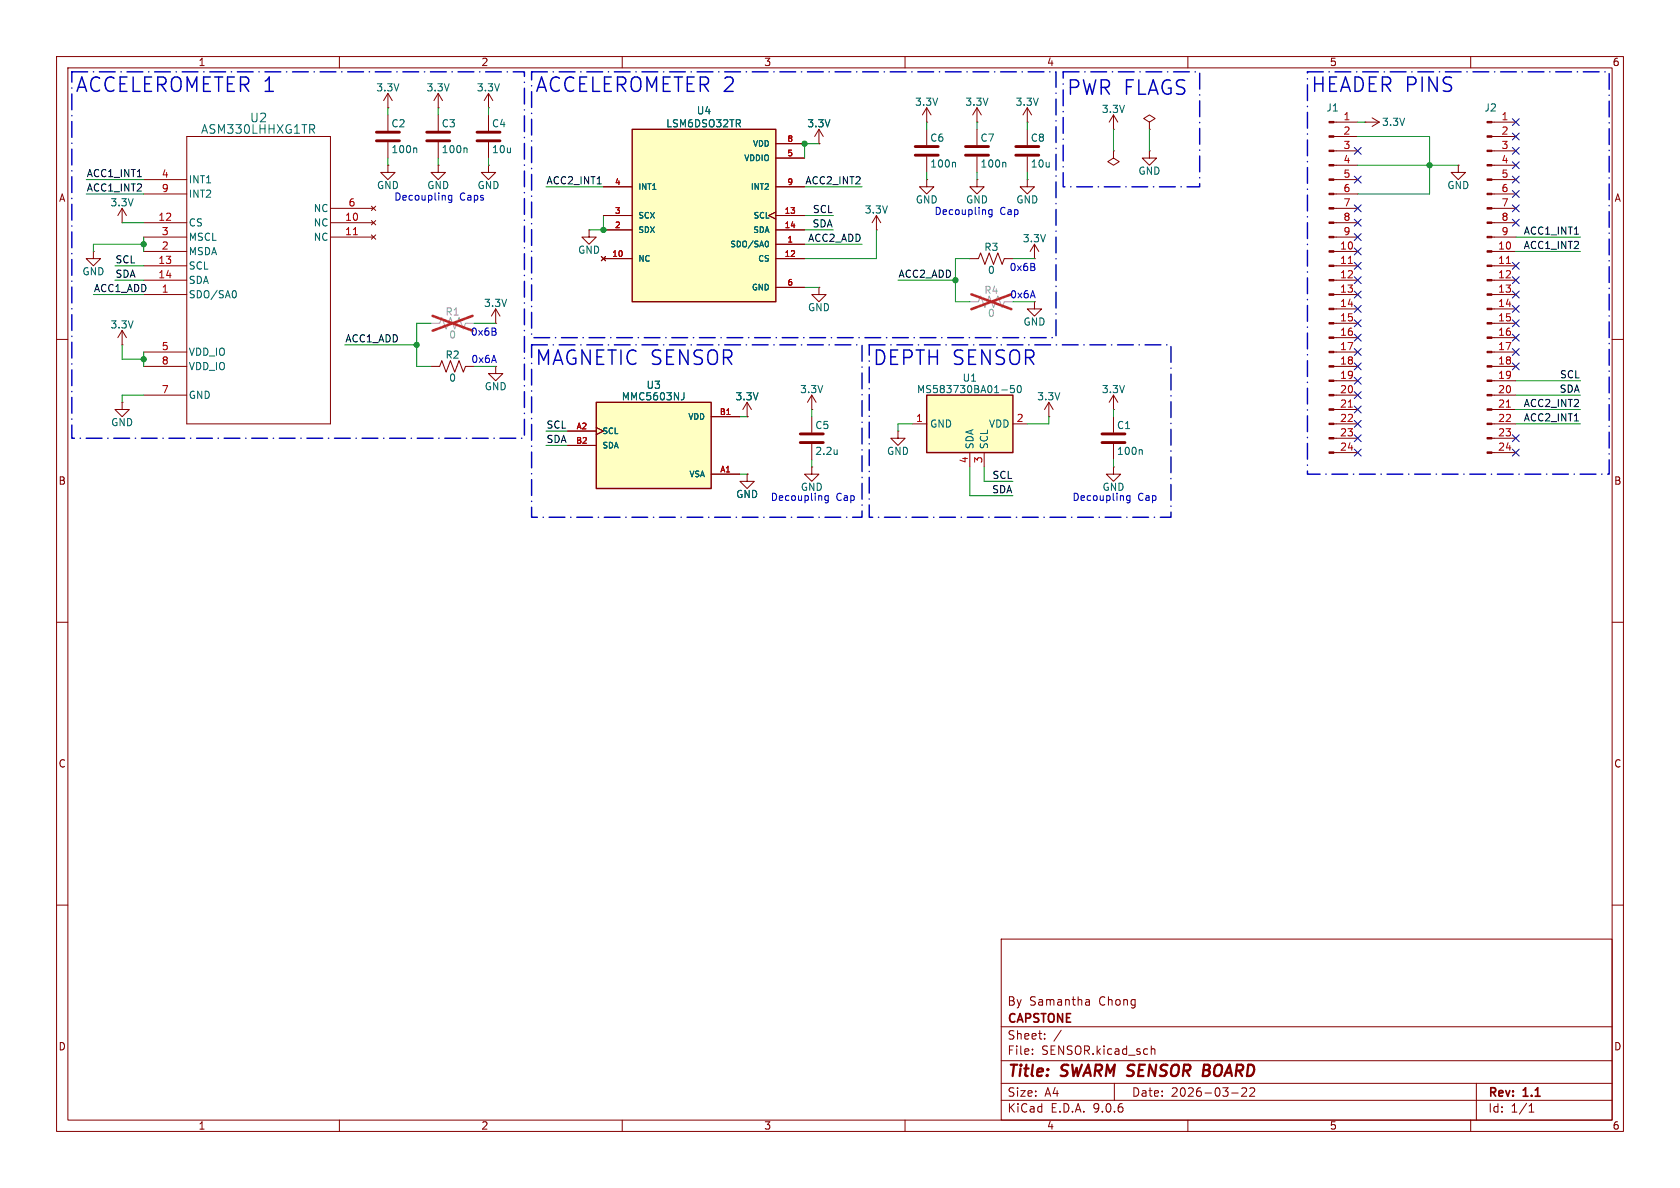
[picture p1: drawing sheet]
<svg xmlns="http://www.w3.org/2000/svg" width="297mm" height="210mm" viewBox="0 0 297 210" stroke-linecap="round" stroke-linejoin="round" font-family="sans-serif">
<g fill="none" stroke="#840000" stroke-width=".18">
<path d="M10 10h277v190h-277zM12 12h273v186h-273zM60 10v2M68.6 19.1h.1M68.6 16.5l-.8 1.3M68.6 16.5l.7 1.3M68.6 16.5v2.6M110 10v2M160 10v2M210 10v2M260 10v2M86.4 20.3v2.8"/>
<path d="M86.4 25.1v2.8M16.5 44.5v1.2h1.3l-1.3 1.3-1.3-1.3h1.3M16.5 44.5h.1M21.6 58.4l-.8 1.3M21.6 58.4l.8 1.3M21.6 58.4v2.6M87.6 57.2h.1M87.6 54.6l-.7 1.3M87.6 54.6l.8 1.3M87.6 54.6v2.6M10 60h2M21.6 61h.1"/>
<path d="M158.7 76.2v1.3h1.3l-1.3 1.2-1.2-1.2h1.2M158.7 76.2h.1M285 60h2M10 110h2M285 110h2M10 160h2M177 166h108v32h-108zM192.1 176.7h.3l.2 .2v.8M192.6 177.6l-.5 .1M192.6 177.1h-.5M285 160h2M60 198v2"/>
<path d="M110 198v2M160 198v2M177 194.5h108M177 191.5h108M177 187.5h108M177 181.5h108M182.5 186.3v.1M182.5 185.5v.1M184.7 183.6v.1M184.7 182.8v.1M187.6 182.1l-1.3 2M197 191.5v3"/>
<path d="M203.5 184.9v1.5M203.5 185.5l.2-.1 .4 .1 .1 .9M210 198v2M217.7 193.2h1.2M219.5 192.4l.6-.1 .2 .1 .1 .3-.9 1.1h.9M221 192.4l.5-.1 .2 .1 .1 .3-.9 1.1h.9M260 198v2M261 191.5v6.5M270.3 196.6h.9M270.3 195.5l.4-.4v1.5"/>
</g>
<path d="M212.8 189.2h.6M212.9 188.2h.7M213.4 189.2l.3 .1M213.6 190.1l-1 .1M213.6 189.1l-.2 .1" fill="none" stroke="#840000" stroke-width=".4"/>
<path d="M84.3 23.4h4.1M84.3 24.9h4.1" fill="none" stroke="#840000" stroke-width=".51"/>
<path d="M163.8 69.9h15.3v10.1h-15.3z" fill="#ffffc2"/>
<path d="M163.8 69.9h15.3v10.1h-15.3z" fill="none" stroke="#840000" stroke-width=".25"/>
<g fill="none" stroke="#840000" stroke-width=".18">
<path d="M21.6 39.4h.1M21.6 36.8l-.8 1.3M21.6 36.8l.8 1.3M21.6 36.8v2.6M25.4 39.4h7.6M25.4 31.8h7.6M25.4 34.3h7.6M33 24.1h25.4v50.8h-25.4zM58.4 36.8h7.6M58.4 39.4h7.6M65.7 36.4l.7 .8M65.7 39l.7 .8"/>
<path d="M66.4 36.4l-.7 .8M66.4 39l-.7 .8M25.4 41.9h7.6M25.4 44.5h7.6M25.4 47h7.6M25.4 49.5h7.6M25.4 52.1h7.6M58.4 41.9h7.6M65.7 41.5l.7 .8M66.4 41.5l-.7 .8M182.9 53.3v1.3h1.2l-1.2 1.3-1.3-1.3h1.3M21.6 71.1v1.3h1.3l-1.3 1.3-1.3-1.3h1.3"/>
<path d="M21.6 71.1h.1M25.4 62.2h7.6M25.4 64.8h7.6M25.4 69.9h7.6M132.1 73.7h.1M132.1 71.1l-.8 1.3M132.1 71.1l.7 1.3M132.1 71.1v2.6M143.5 73.7v2.8M143.5 78.5v2.8M161.3 74.9h2.5M179.1 74.9h2.5"/>
<path d="M196.8 72.4h.1M196.8 69.9l-.7 1.2M196.8 69.9l.8 1.2M196.8 69.9v2.5M196.8 73.7v2.8M196.8 78.5v2.8M132.1 83.8v1.3h1.2l-1.2 1.3-1.3-1.3h1.3M132.1 83.8h.1M143.5 82.6v1.2h1.3l-1.3 1.3-1.3-1.3h1.3M143.5 82.6h.1M171.4 80v2.6M174 80v2.6"/>
<path d="M196.8 82.6v1.2h1.3l-1.3 1.3-1.2-1.3h1.2M196.8 82.6h.1"/>
</g>
<path d="M55.1 22.8l.5 .8M55.6 22.2v.5M41.5 51.4a.79 .79 0 0 1 0 1.2M148 79.5v.8M177.1 68.9h1M179.3 68.1h-.6l-.1 .6 .2-.1 .4 .1 .1 .2v.4l-.2 .1-.5-.1M180 68.2l.1-.1a.68 .68 0 0 1 .5 .7 .68 .68 0 0 1-.5 .6 .84 .84 0 0 1-.1-1.2zM201.8 79.5l.1 .2v.6M148 80.2l-.1 .1" fill="none" stroke="#006464" stroke-width=".18"/>
<path d="M62.5 41.5h.7" fill="none" stroke="#a90000" stroke-width=".18"/>
<path d="M141.5 76.7h4M141.5 78.2h4M194.8 76.7h4.1M194.8 78.2h4.1" fill="none" stroke="#840000" stroke-width=".51"/>
<path d="M105.4 71.1h20.3v15.3h-20.3z" fill="#ffffc2"/>
<path d="M105.4 71.1h20.3v15.3h-20.3z" fill="none" stroke="#840000" stroke-width=".25"/>
<g fill="none" stroke="#840000" stroke-width=".18">
<path d="M154.9 38.1l-.7 1.3M154.9 38.1l.8 1.3M154.9 38.1v2.5M104.1 40.6v1.3h1.3l-1.3 1.3-1.2-1.3h1.2M104.1 40.6h.1M144.8 50.8v1.3h1.2l-1.2 1.2-1.3-1.2h1.3M144.8 50.8h.1M154.9 40.6h.1M100.3 76.2h5.1M100.3 78.7h5.1M105.4 75.6l1.3 .6-1.3 .6M125.7 73.7h5.1"/>
<path d="M125.7 83.8h5.1"/>
</g>
<path d="M120.9 69.4v.9l-.3 .4" fill="none" stroke="#006464" stroke-width=".18"/>
<path d="M111.8 22.9h25.4v30.4h-25.4z" fill="#ffffc2"/>
<path d="M111.8 22.9h25.4v30.4h-25.4z" fill="none" stroke="#840000" stroke-width=".25"/>
<g fill="none" stroke="#840000" stroke-width=".18">
<path d="M77.5 19.1h.1M77.5 16.5v2.6M77.5 16.5l-.8 1.3M77.5 16.5l.7 1.3M86.4 19.1h.1M86.4 16.5l-.8 1.3M86.4 16.5l.7 1.3M86.4 16.5v2.6M163.8 19.1v2.5M163.8 19.1l-.7 1.2M163.8 19.1l.8 1.2M172.7 19.1l-.7 1.2"/>
<path d="M172.7 19.1l.8 1.2M172.7 19.1v2.5M181.6 19.1v2.5M181.6 19.1l-.8 1.2M181.6 19.1l.8 1.2M68.6 29.2v1.3h1.2l-1.2 1.3-1.3-1.3h1.3M68.6 29.2h.1M68.6 20.3v2.8M68.6 25.1v2.8M77.5 29.2v1.3h1.2l-1.2 1.3-1.3-1.3h1.3M77.5 29.2h.1M77.5 20.3v2.8"/>
<path d="M77.5 25.1v2.8M86.4 29.2v1.3h1.2l-1.2 1.3-1.3-1.3h1.3M86.4 29.2h.1M106.7 33h5.1M106.7 38.1h5.1M137.2 37.5l-1.3 .6 1.3 .6M137.2 33h5M137.2 38.1h5M137.2 25.4h5M137.2 27.9h5M144.8 25.4h.1M144.8 22.9l-.8 1.2"/>
<path d="M144.8 22.9l.7 1.2M144.8 22.9v2.5M163.8 31.8v1.2h1.3l-1.3 1.3-1.2-1.3h1.2M163.8 31.8h.1M163.8 21.6h.1M163.8 22.9v2.8M163.8 27.7v2.8M172.7 21.6h.1M172.7 31.8v1.2h1.3l-1.3 1.3-1.3-1.3h1.3M172.7 31.8h.1M172.7 22.9v2.8M172.7 27.7v2.8"/>
<path d="M181.6 21.6h.1M181.6 31.8v1.2h1.3l-1.3 1.3-1.3-1.3h1.3M181.6 31.8h.1M181.6 22.9v2.8M181.6 27.7v2.8M196.8 26.7v1.2l1.1 .7-1.1 .6-1-.6 1-.7M196.8 26.7h.1M196.8 22.9h.1M196.8 20.3l-.7 1.3M196.8 20.3l.8 1.3M196.8 20.3v2.6M203.2 21.6l1-.6-1-.7-1 .7 1 .6v1.3"/>
<path d="M203.2 22.9h.1M203.2 26.7v1.2h1.3l-1.3 1.3-1.3-1.3h1.3M203.2 26.7h.1M235.8 21.6h4.2M235.8 24.1h4.2M235.8 26.7h4.2M235.8 29.2h4.2M235.8 31.8h4.2M235.8 34.3h4.2M235.8 36.8h4.2M235.8 39.4h4.2M241.3 21.6h.1"/>
<path d="M241.3 21.6h2.5M242.6 20.8l1.2 .8M243.8 21.6l-1.2 .8M257.8 29.2v1.3h1.3l-1.3 1.3-1.3-1.3h1.3M257.8 29.2h.1M263.8 21.6h4.2M263.8 24.1h4.2M263.8 26.7h4.2M263.8 29.2h4.2M263.8 31.8h4.2M263.8 34.3h4.2M263.8 36.8h4.2"/>
<path d="M263.8 39.4h4.2M106.3 45.3l.8 .8M106.7 40.6h5.1M106.7 45.7h5.1M107.1 45.3l-.8 .8M137.2 40.6h5M137.2 45.7h5M137.2 43.2h5M137.2 50.8h5M171.4 45.7h1.6l.4-1 .7 2 .8-2 .7 2 .8-2 .8 2 .3-1h1.6M182.9 45.7h.1M182.9 43.2l-.8 1.3"/>
<path d="M182.9 43.2l.7 1.3M182.9 43.2v2.5M235.8 41.9h4.2M235.8 44.5h4.2M235.8 47h4.2M235.8 49.5h4.2M235.8 52.1h4.2M235.8 54.6h4.2M235.8 57.2h4.2M235.8 59.7h4.2M263.8 41.9h4.2M263.8 44.5h4.2"/>
<path d="M263.8 47h4.2M263.8 49.5h4.2M263.8 52.1h4.2M263.8 54.6h4.2M263.8 57.2h4.2M263.8 59.7h4.2M76.2 64.8h1.5l.4-1 .8 2 .7-2 .8 2 .8-2 .7 2 .4-1h1.5M87.6 64.8v1.2h1.3l-1.3 1.3-1.2-1.3h1.2M100.3 76.2h5.1M100.3 78.7h5.1M105.4 75.6l1.3 .6-1.3 .6M125.7 73.7h5.1"/>
<path d="M132.1 73.7h.1M143.5 72.4h.1M143.5 69.9l-.8 1.2M143.5 69.9l.8 1.2M143.5 69.9v2.5M185.4 73.7h.1M185.4 71.1l-.7 1.3M185.4 71.1l.8 1.3M185.4 71.1v2.6M235.8 64.8h4.2M235.8 62.2h4.2M235.8 67.3h4.2"/>
<path d="M235.8 69.9h4.2M235.8 72.4h4.2M235.8 74.9h4.2M235.8 77.5h4.2M263.8 64.8h4.2M263.8 62.2h4.2M263.8 67.3h4.2M263.8 69.9h4.2M263.8 72.4h4.2M263.8 74.9h4.2M263.8 77.5h4.2M125.7 83.8h5.1"/>
<path d="M132.1 83.8h.1M235.8 80h4.2M263.8 80h4.2"/>
</g>
<path d="M73.5 26.1l.2 .2v.7M82.4 26.1l.2 .2v.7M168.7 28.7l.2 .2v.6M177.6 28.7l.2 .2v.6M135.5 42.6a.54 .54 0 0 1 .4 .5 .54 .54 0 0 1-.4 .5M120.9 69.4v.9l-.3 .4" fill="none" stroke="#006464" stroke-width=".18"/>
<path d="M76.2 57.2h1.5l.4-1.1 .8 2.1 .7-2.1 .8 2.1 .8-2.1 .7 2.1 .4-1h1.5M171.4 53.3h1.6l.4-1 .7 2.1 .8-2.1 .7 2.1 .8-2.1 .8 2.1 .3-1.1h1.6" fill="none" stroke="#a1a1a1" stroke-width=".18"/>
<path d="M76.5 55.8l7 2.7M83.5 55.8l-7 2.7M171.7 52l7.1 2.7M178.8 52l-7.1 2.7" fill="none" stroke="#e12e31" stroke-width=".46"/>
<path d="M66.5 23.4h4.1M66.5 24.9h4.1M75.4 23.4h4.1M75.4 24.9h4.1M161.8 25.9h4.1M161.8 27.4h4.1M170.7 25.9h4.1M170.7 27.4h4.1M179.6 25.9h4M179.6 27.4h4" fill="none" stroke="#840000" stroke-width=".51"/>
<g fill="#840000" stroke="#840000" stroke-width=".18">
<path d="M234.9 21.5h.9v.2h-.9z"/>
<path d="M234.9 24h.9v.3h-.9z"/>
<path d="M234.9 26.5h.9v.3h-.9z"/>
<path d="M234.9 29.1h.9v.2h-.9z"/>
<path d="M234.9 31.6h.9v.3h-.9z"/>
<path d="M234.9 34.2h.9v.2h-.9z"/>
<path d="M234.9 36.7h.9v.3h-.9z"/>
<path d="M234.9 39.2h.9v.3h-.9z"/>
<path d="M234.9 41.8h.9v.2h-.9z"/>
<path d="M234.9 44.3h.9v.3h-.9z"/>
<path d="M234.9 46.9h.9v.2h-.9z"/>
<path d="M234.9 49.4h.9v.3h-.9z"/>
<path d="M234.9 51.9h.9v.3h-.9z"/>
<path d="M234.9 54.5h.9v.2h-.9z"/>
<path d="M234.9 57h.9v.3h-.9z"/>
<path d="M234.9 59.6h.9v.2h-.9z"/>
<path d="M234.9 62.1h.9v.3h-.9z"/>
<path d="M234.9 64.6h.9v.3h-.9z"/>
<path d="M234.9 67.2h.9v.2h-.9z"/>
<path d="M234.9 69.7h.9v.3h-.9z"/>
<path d="M234.9 72.3h.9v.2h-.9z"/>
<path d="M234.9 74.8h.9v.3h-.9z"/>
<path d="M234.9 77.3h.9v.3h-.9z"/>
<path d="M234.9 79.9h.9v.2h-.9z"/>
<path d="M262.9 21.5h.9v.2h-.9z"/>
<path d="M262.9 24h.9v.3h-.9z"/>
<path d="M262.9 26.5h.9v.3h-.9z"/>
<path d="M262.9 29.1h.9v.2h-.9z"/>
<path d="M262.9 31.6h.9v.3h-.9z"/>
<path d="M262.9 34.2h.9v.2h-.9z"/>
<path d="M262.9 36.7h.9v.3h-.9z"/>
<path d="M262.9 39.2h.9v.3h-.9z"/>
<path d="M262.9 41.8h.9v.2h-.9z"/>
<path d="M262.9 44.3h.9v.3h-.9z"/>
<path d="M262.9 46.9h.9v.2h-.9z"/>
<path d="M262.9 49.4h.9v.3h-.9z"/>
<path d="M262.9 51.9h.9v.3h-.9z"/>
<path d="M262.9 54.5h.9v.2h-.9z"/>
<path d="M262.9 57h.9v.3h-.9z"/>
<path d="M262.9 59.6h.9v.2h-.9z"/>
<path d="M262.9 62.1h.9v.3h-.9z"/>
<path d="M262.9 64.6h.9v.3h-.9z"/>
<path d="M262.9 67.2h.9v.2h-.9z"/>
<path d="M262.9 69.7h.9v.3h-.9z"/>
<path d="M262.9 72.3h.9v.2h-.9z"/>
<path d="M262.9 74.8h.9v.3h-.9z"/>
<path d="M262.9 77.3h.9v.3h-.9z"/>
<path d="M262.9 79.9h.9v.2h-.9z"/>
</g>
<path d="M238.4 46.6h.7M266.3 46.6h.7M238.4 72h.7M266.3 72h.7" fill="none" stroke="#a90000" stroke-width=".18"/>
<g fill="none" stroke="#009600" stroke-width=".18">
<path d="M68.6 19.1v1.2M77.5 19.1v1.2M86.4 19.1v1.2M15.2 31.8h10.2M15.2 34.3h10.2M21.6 39.4h3.8M68.6 27.9v1.3M77.5 27.9v1.3M86.4 27.9v1.3M96.5 33h10.2M106.7 38.1v2.5h-2.6M142.2 33h10.2"/>
<path d="M142.2 38.1h5.1M144.8 25.4h-2.6v2.5M163.8 21.6v1.3M163.8 30.5v1.3M172.7 21.6v1.3M172.7 30.5v1.3M181.6 21.6v1.3M181.6 30.5v1.3M196.8 22.9v3.8M203.2 22.9v3.8M240 29.2h17.8M240 24.1h12.7v10.2h-12.7"/>
<path d="M240 21.6h1.3M16.5 52.1h8.9M20.3 47h5.1M20.3 49.5h5.1M25.4 43.2h-8.9v1.3M25.4 41.9v2.6M76.2 57.2h-2.5v7.6h2.5M83.8 57.2h3.8M142.2 50.8h2.6M142.2 43.2h10.2M142.2 40.6h5.1M154.9 40.6v5.1h-12.7"/>
<path d="M158.7 49.5h10.2M171.4 45.7h-2.5v7.6h2.5M179.1 53.3h3.8M179.1 45.7h3.8M268 41.9h11.4M268 44.5h11.4M21.6 61v2.5h3.8M25.4 69.9h-3.8v1.2M25.4 62.2v2.6M61 61h12.7M83.8 64.8h3.8M96.5 76.2h3.8"/>
<path d="M96.5 78.7h3.8M130.8 73.7h1.3M143.5 72.4v1.3M161.3 74.9h-2.6v1.3M185.4 73.7v1.2h-3.8M196.8 72.4v1.3M268 74.9h11.4M268 69.9h11.4M268 67.3h11.4M268 72.4h11.4M130.8 83.8h1.3M143.5 81.3v1.3"/>
<path d="M171.4 82.6v5h7.7M174 82.6v2.5h5.1M196.8 81.3v1.3"/>
</g>
<g fill="none" stroke="#000084" stroke-width=".18">
<path d="M239.4 26.1l1.2 1.2M239.4 36.2l1.2 1.2M239.4 38.8l1.2 1.2M239.4 31.1l1.2 1.3M240.6 26.1l-1.2 1.2M240.6 36.2l-1.2 1.2M240.6 38.8l-1.2 1.2M240.6 31.1l-1.2 1.3M267.4 36.2l1.2 1.2M267.4 38.8l1.2 1.2M267.4 31.1l1.2 1.3M267.4 28.6l1.2 1.2"/>
<path d="M267.4 26.1l1.2 1.2M267.4 33.7l1.2 1.2M267.4 23.5l1.2 1.2M267.4 21l1.2 1.2M268.6 36.2l-1.2 1.2M268.6 38.8l-1.2 1.2M268.6 31.1l-1.2 1.3M268.6 28.6l-1.2 1.2M268.6 26.1l-1.2 1.2M268.6 33.7l-1.2 1.2M268.6 23.5l-1.2 1.2M268.6 21l-1.2 1.2"/>
<path d="M239.4 43.8l1.2 1.3M239.4 41.3l1.2 1.2M239.4 48.9l1.2 1.2M239.4 51.5l1.2 1.2M239.4 46.4l1.2 1.2M239.4 54l1.2 1.2M239.4 56.5l1.2 1.3M239.4 59.1l1.2 1.2M240.6 59.1l-1.2 1.2M240.6 43.8l-1.2 1.3M240.6 41.3l-1.2 1.2M240.6 56.5l-1.2 1.3"/>
<path d="M240.6 54l-1.2 1.2M240.6 51.5l-1.2 1.2M240.6 48.9l-1.2 1.2M240.6 46.4l-1.2 1.2M267.4 56.5l1.2 1.3M267.4 48.9l1.2 1.2M267.4 51.5l1.2 1.2M267.4 59.1l1.2 1.2M267.4 54l1.2 1.2M267.4 46.4l1.2 1.2M268.6 56.5l-1.2 1.3M268.6 48.9l-1.2 1.2"/>
<path d="M268.6 51.5l-1.2 1.2M268.6 59.1l-1.2 1.2M268.6 54l-1.2 1.2M268.6 46.4l-1.2 1.2M239.4 66.7l1.2 1.2M239.4 64.2l1.2 1.2M239.4 76.9l1.2 1.2M239.4 61.6l1.2 1.2M239.4 71.8l1.2 1.2M239.4 79.4l1.2 1.2M239.4 69.2l1.2 1.3M239.4 74.3l1.2 1.2"/>
<path d="M240.6 64.2l-1.2 1.2M240.6 66.7l-1.2 1.2M240.6 76.9l-1.2 1.2M240.6 79.4l-1.2 1.2M240.6 74.3l-1.2 1.2M240.6 61.6l-1.2 1.2M240.6 71.8l-1.2 1.2M240.6 69.2l-1.2 1.3M267.4 64.2l1.2 1.2M267.4 79.4l1.2 1.2M267.4 76.9l1.2 1.2M267.4 61.6l1.2 1.2"/>
<path d="M268.6 64.2l-1.2 1.2M268.6 79.4l-1.2 1.2M268.6 76.9l-1.2 1.2M268.6 61.6l-1.2 1.2"/>
</g>
<path d="M79.9 34.5v1.1l-.3 .2-.3-.1M79.9 34.6l-.4-.1-.2 .3 .1 .5h.5M175.4 37.1v1l-.3 .2h-.3M175.4 37.1h-.4l-.2 .2 .1 .6h.5M146.4 87.6v1l-.2 .3-.3-.1M146.4 87.7l-.3-.1-.3 .3 .1 .5h.5M199.8 87.6v1l-.3 .3-.3-.1M199.8 87.7l-.4-.1-.2 .3 .1 .5h.5" fill="none" stroke="#0000c2" stroke-width=".18"/>
<path d="M12.7 12.7h80v64.8h-80zM94 12.7h92.7v47h-92.7zM188 12.7h24.1v20.3h-24.1zM231.1 12.7h53.4v71.1h-53.4zM94 61h58.4v30.4h-58.4zM153.7 61h53.3v30.4h-53.3z" fill="none" stroke="#0000c2" stroke-width=".25" stroke-dasharray="2.8 1 .1 1"/>
<g fill="#009600" stroke="#009600" stroke-width=".18">
<circle cx="252.7" cy="29.2" r=".46"/>
<circle cx="25.4" cy="63.5" r=".46"/>
<circle cx="25.4" cy="43.2" r=".46"/>
<circle cx="73.7" cy="61" r=".46"/>
<circle cx="168.9" cy="49.5" r=".46"/>
<circle cx="142.2" cy="25.4" r=".46"/>
<circle cx="106.7" cy="40.6" r=".46"/>
</g>
<g font-size="3.5" fill="#0000c2">
<text x="13.2" y="16.6">ACCELEROMETER 1</text>
<text x="94.5" y="16.6">ACCELEROMETER 2</text>
<text x="188.5" y="17.1">PWR FLAGS</text>
<text x="231.6" y="16.6">HEADER PINS</text>
<text x="94.5" y="64.9">MAGNETIC SENSOR</text>
<text x="154.2" y="64.9">DEPTH SENSOR</text>
</g>
<g font-size="2.8" fill="#840000">
<text x="178" y="190.9">Title:</text>
<text x="187.7" y="190.9">SWARM SENSOR</text>
<text x="214.3" y="190.9">BOARD</text>
</g>
<g font-size="2.1" fill="#006464">
<text x="35.4" y="23.9">ASM330LHHXG1TR</text>
<text x="44.1" y="21.8">U2</text>
</g>
<g font-size="2.1" fill="#840000">
<text x="178" y="178">By</text>
<text x="181.9" y="178">Samantha</text>
<text x="194.3" y="178">Chong</text>
<text x="178" y="184">Sheet:</text>
<text x="178" y="181.2">CAPSTONE</text>
<text x="178" y="186.7">File:</text>
<text x="184.1" y="186.7">SENSOR.kicad_sch</text>
<text x="178" y="196.9">KiCad</text>
<text x="178" y="194.1">Size:</text>
<text x="184.7" y="194.1">A4</text>
<text x="185.7" y="196.9">E.D.A.</text>
<text x="193.3" y="196.9">9.0.6</text>
<text x="200" y="194.1">Date:</text>
<text x="207" y="194.1">2026-03-22</text>
<text x="263" y="194.3">Rev:</text>
<text x="263" y="196.9">Id:</text>
<text x="267.1" y="196.9">1/1</text>
<text x="269.4" y="194.3">1.1</text>
</g>
<g font-size="1.8" fill="#840000">
<text x="35" y="11.9">1</text>
<text x="85" y="11.9">2</text>
<text x="135" y="11.9">3</text>
<text x="185" y="11.9">4</text>
<text x="235" y="11.9">5</text>
<text x="285" y="11.9">6</text>
<text x="10.3" y="35.9">A</text>
<text x="285.3" y="35.9">A</text>
<text x="10.3" y="85.9">B</text>
<text x="285.3" y="85.9">B</text>
<text x="10.3" y="135.9">C</text>
<text x="285.3" y="135.9">C</text>
<text x="10.3" y="185.9">D</text>
<text x="285.3" y="185.9">D</text>
<text x="35" y="199.9">1</text>
<text x="85" y="199.9">2</text>
<text x="135" y="199.9">3</text>
<text x="185" y="199.9">4</text>
<text x="235" y="199.9">5</text>
<text x="285" y="199.9">6</text>
</g>
<g font-size="1.8" fill="#006464">
<text x="66.4" y="16.4">3.3V</text>
<text x="75.3" y="16.4">3.3V</text>
<text x="84.2" y="16.4">3.3V</text>
<text x="69.1" y="22.7">C2</text>
<text x="78" y="22.7">C3</text>
<text x="86.9" y="22.7">C4</text>
<text x="117.7" y="22.7">LSM6DSO32TR</text>
<text x="123.1" y="20.4">U4</text>
<text x="142.6" y="22.7">3.3V</text>
<text x="161.7" y="18.9">3.3V</text>
<text x="170.6" y="18.9">3.3V</text>
<text x="179.5" y="18.9">3.3V</text>
<text x="194.7" y="20.2">3.3V</text>
<text x="234.4" y="19.9">J1</text>
<text x="244.2" y="22.5">3.3V</text>
<text x="262.3" y="19.9">J2</text>
<text x="69.1" y="27.3">100n</text>
<text x="78" y="27.3">100n</text>
<text x="86.9" y="27.3">10u</text>
<text x="164.3" y="25.2">C6</text>
<text x="164.3" y="29.8">100n</text>
<text x="173.2" y="25.2">C7</text>
<text x="173.2" y="29.8">100n</text>
<text x="182.1" y="25.2">C8</text>
<text x="182.1" y="29.8">10u</text>
<text x="33.3" y="32.6">INT1</text>
<text x="33.3" y="35.2">INT2</text>
<text x="84.3" y="33.6">GND</text>
<text x="201.2" y="31.1">GND</text>
<text x="255.8" y="33.6">GND</text>
<text x="19.4" y="36.7">3.3V</text>
<text x="33.3" y="40.2">CS</text>
<text x="55.4" y="37.7">NC</text>
<text x="55.4" y="40.2">NC</text>
<text x="152.8" y="37.9">3.3V</text>
<text x="179.6" y="36.2">GND</text>
<text x="33.3" y="42.8">MSCL</text>
<text x="33.3" y="45.3">MSDA</text>
<text x="33.3" y="47.9">SCL</text>
<text x="55.4" y="42.8">NC</text>
<text x="102.1" y="45.1">GND</text>
<text x="173.9" y="44.6">R3</text>
<text x="180.7" y="43">3.3V</text>
<text x="14.5" y="48.9">GND</text>
<text x="33.3" y="50.4">SDA</text>
<text x="33.3" y="52.9">SDO/SA0</text>
<text x="174.6" y="48.6">0</text>
<text x="19.4" y="58.3">3.3V</text>
<text x="85.5" y="54.5">3.3V</text>
<text x="142.7" y="55.2">GND</text>
<text x="180.8" y="57.8">GND</text>
<text x="33.3" y="63.1">VDD_IO</text>
<text x="33.3" y="65.6">VDD_IO</text>
<text x="78.7" y="63.6">R2</text>
<text x="33.3" y="70.7">GND</text>
<text x="79.3" y="67.7">0</text>
<text x="85.6" y="69.2">GND</text>
<text x="109.8" y="71">MMC5603NJ</text>
<text x="114.2" y="68.9">U3</text>
<text x="129.9" y="71">3.3V</text>
<text x="141.4" y="69.7">3.3V</text>
<text x="162" y="69.7">MS583730BA01-50</text>
<text x="170.1" y="67.7">U1</text>
<text x="183.3" y="71">3.3V</text>
<text x="194.7" y="69.7">3.3V</text>
<text x="19.6" y="75.5">GND</text>
<text x="144" y="76">C5</text>
<text x="164.3" y="75.8">GND</text>
<text x="174.7" y="75.8">VDD</text>
<text x="197.4" y="76">C1</text>
<text x="144" y="80.6">2.2u</text>
<text x="156.7" y="80.6">GND</text>
<text x="172.3" y="79.5" transform="rotate(-90 172.3 79.5)">SDA</text>
<text x="174.9" y="79.5" transform="rotate(-90 174.9 79.5)">SCL</text>
<text x="197.4" y="80.6">100n</text>
<text x="130" y="88.2">GND</text>
</g>
<g font-size="1.8" fill="#a90000">
<text x="237.4" y="21.3">1</text>
<text x="237.4" y="23.9">2</text>
<text x="265.4" y="21.3">1</text>
<text x="265.4" y="23.9">2</text>
<text x="237.4" y="26.4">3</text>
<text x="237.4" y="29">4</text>
<text x="265.4" y="26.4">3</text>
<text x="265.4" y="29">4</text>
<text x="28.5" y="31.5">4</text>
<text x="28.5" y="34">9</text>
<text x="237.4" y="31.5">5</text>
<text x="237.4" y="34">6</text>
<text x="265.4" y="31.5">5</text>
<text x="265.4" y="34">6</text>
<text x="27.9" y="39.1">12</text>
<text x="28.5" y="41.7">3</text>
<text x="60.9" y="39.1">10</text>
<text x="60.9" y="41.7">11</text>
<text x="61.5" y="36.6">6</text>
<text x="237.4" y="36.6">7</text>
<text x="237.4" y="39.1">8</text>
<text x="237.4" y="41.7">9</text>
<text x="265.4" y="36.6">7</text>
<text x="265.4" y="39.1">8</text>
<text x="265.4" y="41.7">9</text>
<text x="27.9" y="46.7">13</text>
<text x="28.5" y="44.2">2</text>
<text x="236.8" y="44.2">10</text>
<text x="236.8" y="46.7">11</text>
<text x="264.8" y="44.2">10</text>
<text x="264.8" y="46.7">11</text>
<text x="27.9" y="49.3">14</text>
<text x="28.5" y="51.8">1</text>
<text x="236.8" y="49.3">12</text>
<text x="236.8" y="51.8">13</text>
<text x="264.8" y="49.3">12</text>
<text x="264.8" y="51.8">13</text>
<text x="236.8" y="54.4">14</text>
<text x="236.8" y="56.9">15</text>
<text x="236.8" y="59.4">16</text>
<text x="264.8" y="54.4">14</text>
<text x="264.8" y="56.9">15</text>
<text x="264.8" y="59.4">16</text>
<text x="28.5" y="62">5</text>
<text x="28.5" y="64.5">8</text>
<text x="236.8" y="62">17</text>
<text x="236.8" y="64.5">18</text>
<text x="264.8" y="62">17</text>
<text x="264.8" y="64.5">18</text>
<text x="28.5" y="69.6">7</text>
<text x="236.8" y="67.1">19</text>
<text x="236.8" y="69.6">20</text>
<text x="264.8" y="67.1">19</text>
<text x="264.8" y="69.6">20</text>
<text x="161.9" y="74.7">1</text>
<text x="179.6" y="74.7">2</text>
<text x="236.8" y="72.1">21</text>
<text x="236.8" y="74.7">22</text>
<text x="236.8" y="77.2">23</text>
<text x="264.8" y="72.1">21</text>
<text x="264.8" y="74.7">22</text>
<text x="264.8" y="77.2">23</text>
<text x="171.2" y="82" transform="rotate(-90 171.2 82)">4</text>
<text x="173.7" y="82" transform="rotate(-90 173.7 82)">3</text>
<text x="236.8" y="79.8">24</text>
<text x="264.8" y="79.8">24</text>
</g>
<g font-size="1.8" fill="#0f0f0f">
<text x="15.2" y="33.9">ACC1_INT2</text>
<text x="15.2" y="31.4">ACC1_INT1</text>
<text x="96.5" y="32.7">ACC2_INT1</text>
<text x="142.3" y="32.7">ACC2_INT2</text>
<text x="143.5" y="40.3">SDA</text>
<text x="143.6" y="37.8">SCL</text>
<text x="269.3" y="41.6">ACC1_INT1</text>
<text x="20.3" y="46.6">SCL</text>
<text x="142.8" y="42.8">ACC2_ADD</text>
<text x="269.3" y="44.1">ACC1_INT2</text>
<text x="16.5" y="51.7">ACC1_ADD</text>
<text x="20.3" y="49.2">SDA</text>
<text x="158.7" y="49.2">ACC2_ADD</text>
<text x="61" y="60.6">ACC1_ADD</text>
<text x="275.6" y="69.5">SDA</text>
<text x="275.7" y="67">SCL</text>
<text x="96.5" y="75.9">SCL</text>
<text x="269.3" y="72">ACC2_INT2</text>
<text x="269.3" y="74.6">ACC2_INT1</text>
<text x="96.5" y="78.4">SDA</text>
<text x="175.3" y="87.3">SDA</text>
<text x="175.4" y="84.7">SCL</text>
</g>
<g font-size="1.8" fill="#0000c2">
<text x="66.5" y="33.6">GND</text>
<text x="69.6" y="35.7">Decoupling</text>
<text x="75.4" y="33.6">GND</text>
<text x="81.2" y="35.7">Caps</text>
<text x="161.8" y="36.2">GND</text>
<text x="165.1" y="38.2">Decoupling</text>
<text x="170.7" y="36.2">GND</text>
<text x="176.8" y="38.2">Cap</text>
<text x="178.4" y="48.1">0x6B</text>
<text x="178.5" y="52.9">0x6A</text>
<text x="83.1" y="59.5">0x6B</text>
<text x="83.2" y="64.4">0x6A</text>
<text x="136.2" y="88.8">Decoupling</text>
<text x="141.5" y="87">GND</text>
<text x="147.8" y="88.8">Cap</text>
<text x="189.5" y="88.8">Decoupling</text>
<text x="194.8" y="87">GND</text>
<text x="201.1" y="88.8">Cap</text>
</g>
<g font-size="1.8" fill="#989898">
<text x="173.9" y="52.2">R4</text>
<text x="78.7" y="56">R1</text>
<text x="174.6" y="56.2">0</text>
<text x="79.3" y="60">0</text>
</g>
<g font-size="1.4" fill="#006464">
<text x="131.4" y="28.7">VDDIO</text>
<text x="133" y="26.1">VDD</text>
<text x="112.8" y="33.8">INT1</text>
<text x="132.6" y="33.8">INT2</text>
<text x="112.8" y="38.8">SCX</text>
<text x="112.8" y="41.4">SDX</text>
<text x="133" y="41.4">SDA</text>
<text x="133.1" y="38.8">SCL</text>
<text x="112.8" y="46.5">NC</text>
<text x="129" y="43.9">SDO/SA0</text>
<text x="133.9" y="46.5">CS</text>
<text x="132.8" y="51.5">GND</text>
<text x="106.4" y="76.9">SCL</text>
<text x="121.6" y="74.4">VDD</text>
<text x="106.4" y="79.5">SDA</text>
<text x="121.8" y="84.6">VSA</text>
</g>
<g font-size="1.4" fill="#a90000">
<text x="139.1" y="25.1">8</text>
<text x="139.1" y="27.7">5</text>
<text x="108.6" y="32.8">4</text>
<text x="139.1" y="32.8">9</text>
<text x="108.6" y="37.8">3</text>
<text x="108.6" y="40.4">2</text>
<text x="138.6" y="37.8">13</text>
<text x="138.6" y="40.4">14</text>
<text x="108.1" y="45.5">10</text>
<text x="138.6" y="45.5">12</text>
<text x="139.1" y="42.9">1</text>
<text x="139.1" y="50.5">6</text>
<text x="101.8" y="75.9">A2</text>
<text x="127.2" y="73.4">B1</text>
<text x="101.8" y="78.5">B2</text>
<text x="127.2" y="83.6">A1</text>
</g>
</svg>
